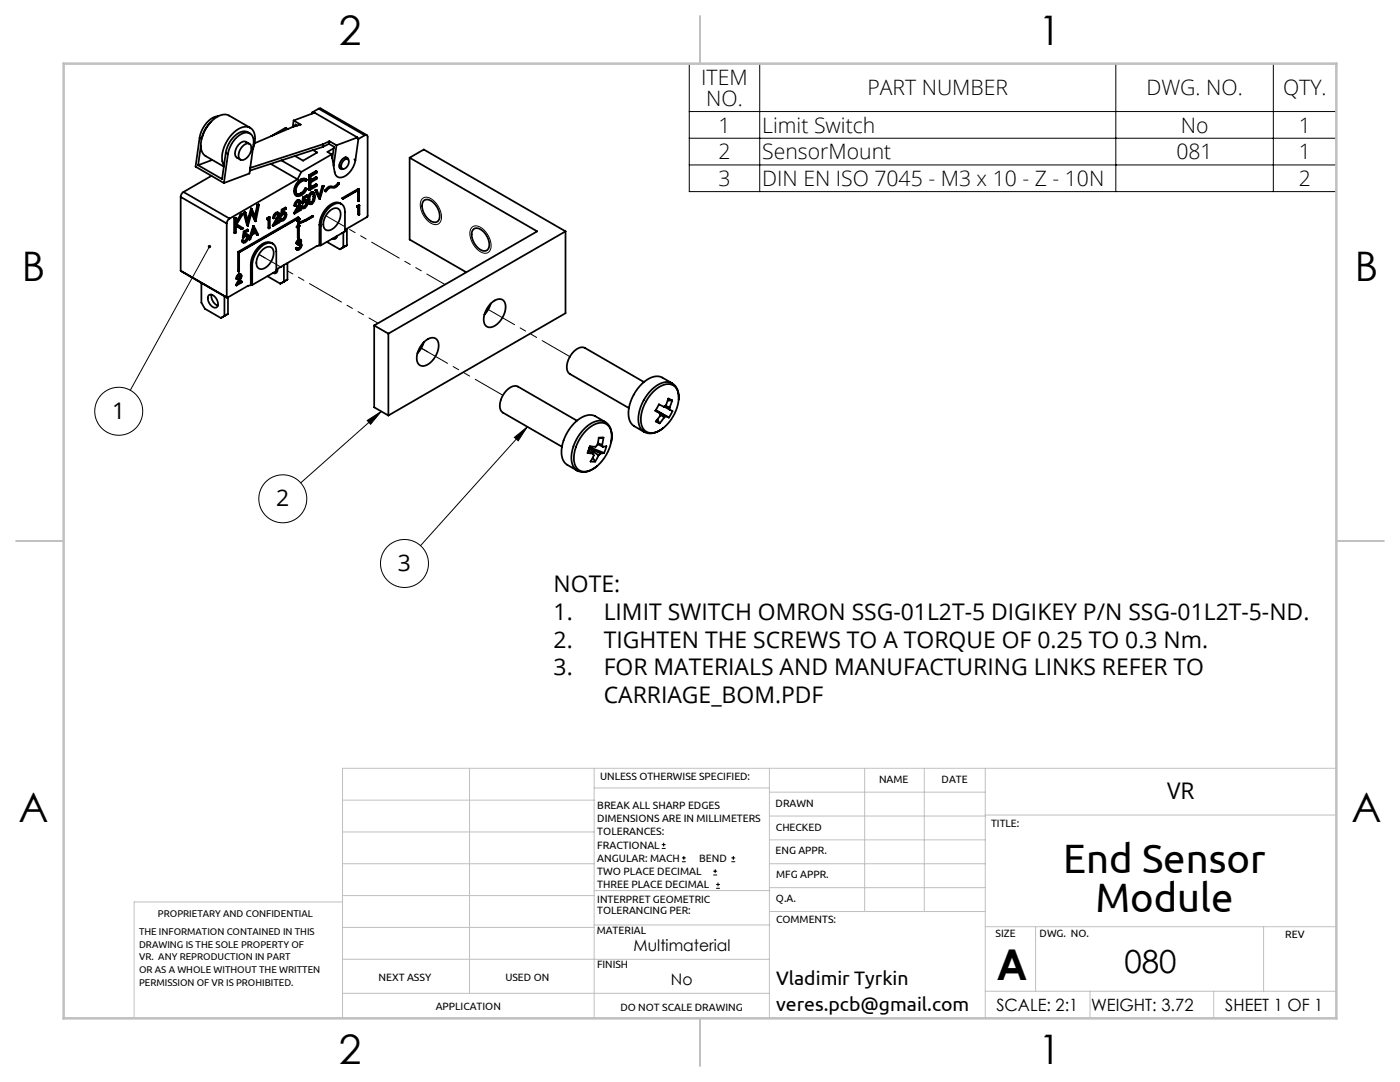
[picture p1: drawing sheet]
<svg xmlns="http://www.w3.org/2000/svg" width="279mm" height="216mm" viewBox="0 0 279 216" stroke-linecap="round" stroke-linejoin="round" font-family="sans-serif">
<g fill="none" stroke="#000" stroke-width=".2">
<path d="M137.6 12.7h129.1v25.5h-129.1zM151.6 12.7v25.5M222.7 12.7v25.5M254.1 12.7v25.5M84.3 39.6a1.89 1.89 0 0 1 2.5 .7 3.7 3.7 0 0 1 1 4.1 1.69 1.69 0 0 1-2.5-.4 3.7 3.7 0 0 1-1.1-4.3zM137.6 22.3h129.1M137.6 27.6h129.1M137.6 32.9h129.1M41.8 49.2l-15.8 28.7M94.2 45.3a1.89 1.89 0 0 1 2.5 .7 3.7 3.7 0 0 1 1 4.2 1.69 1.69 0 0 1-2.5-.5 3.7 3.7 0 0 1-1.1-4.3zM73.3 83.9l2.8-1.8-2.1 2.6zM76.1 82.1l-16.1 14.3"/>
<path d="M102.7 87.3l2.5-2.1-1.8 2.8zM105.2 85.2l-21.3 23.7M132.1 169.3h.7M132.1 168.5h.7M132.4 168.2v.7M136.1 171.9h.8M136.1 171.2h.8M136.5 170.8v.8M142.3 174.6h.8M142.3 173.8h.8M142.7 173.5v.7M142.9 177.3h.8"/>
<path d="M142.9 176.5h.8M143.3 176.1v.8M146 171.9h.7M146 171.2h.7M146.3 170.8v.8"/>
<circle cx="23.7" cy="82.1" r="4.8"/>
<circle cx="56.4" cy="99.5" r="4.8"/>
<circle cx="80.7" cy="112.4" r="4.8"/>
</g>
<g fill="none" stroke="#c0c0c0" stroke-width=".2">
<path d="M68.4 159.7h50.2M93.7 153.3v44.9M118.6 153.3v49.9M118.6 157.2h34.9M153.5 153.3v49.9M153.5 158.1h43.1M172.6 153.3v28.6M184.5 153.3v28.6M196.6 153.3v49.9M266.7 153.3h-198.3v49.9M68.4 178.7h50.2M68.4 172.4h50.2"/>
<path d="M68.4 166h50.2M68.4 180h-41.6v23.2M118.6 177.7h35.1M153.5 167.6h43.1M153.5 162.8h43.1M153.5 172.4h43.1M153.5 177.1h43.1M196.6 162.6h70.1M68.4 198.2h85.1M68.4 185.1h50.2M68.4 191.4h50.2M118.6 191.4h34.9"/>
<path d="M118.6 184.6h35.1M153.7 181.9h42.9M196.6 197.8h70.1M196.6 184.9h70.1M206.7 184.9v12.9M217.5 197.8v5.4M242.2 197.8v5.4M252.2 184.9v12.9"/>
</g>
<path d="M139.7 3.2v9.5M3.2 107.9h9.5M266.7 107.9h9.5M139.7 203.2v9.5" fill="none" stroke="#c0c0c0" stroke-width=".25"/>
<path d="M12.7 12.7h254v190.5h-254z" fill="none" stroke="#c0c0c0" stroke-width=".5"/>
<path d="M102.7 87.3l2.5-2.1-1.8 2.8zM73.3 83.9l2.8-1.8-2.1 2.6zM41.6 49a.34 .34 0 0 0 0 .5 .34 .34 0 0 0 .5-.1 .34 .34 0 0 0-.1-.5l-.2 .3 .2-.3z" fill="#000"/>
<g fill="none" stroke="#000" stroke-width=".35">
<path d="M36.1 39.3l9.1 5.3M36.1 39.3v14.7M36.6 38.3l-.4 .4-.1 .6M36.6 38.3l9.2 5.3M39.8 27.5l.4 .2M39.8 27.5l-.8 5.8 5.7 3.2M40.1 29.2l-.6 3.8M42 24.4l-1 1.3-.6 1.6M42.2 35.1l-5.6 3.2M42.4 31.9l-2.9 1.1M43.6 23.2a4.9 4.9 0 0 0-3.8 4.3M45.1 30.5l.4 .2"/>
<path d="M45.1 30.5l-.8 5.2-4.8-2.7M45.5 30.7a5.3 5.3 0 0 1 3.4-4.2 1.54 1.54 0 0 1 1.7 1.9l-.8 6.2-5.1 1.9M45.5 30.7l-.8 5.8M48.3 29.3l.3-.3a.89 .89 0 0 1 1.2-.3 .89 .89 0 0 1 .3 1.2 2.26 2.26 0 0 1-2 2 1.58 1.58 0 0 1 0-2.3zM49.8 28.7a1.44 1.44 0 0 0-2.4 .5 1.59 1.59 0 0 0 .6 2.7M49.9 26.6a2.18 2.18 0 0 0-3.1 .5l-.7 .9-.6 .9-.4 1.6M49.9 25.5l-4.2-2.4a2.85 2.85 0 0 0-3.2 .8 6.6 6.6 0 0 0-2.2 6.3l.6 .9 3.8 2.1M50.5 29.8a3.7 3.7 0 0 0-.5-4.2 2.8 2.8 0 0 0-3.3 .8 6.6 6.6 0 0 0-2.2 6.2l.2 .4M54 32.7l5.4 3.1M56.2 32l3.9 2.3M57.4 25.8l-.4-.3-2.9 1.7M58.6 24l1.4 .9-1.5 .4-7.7 3.3"/>
<path d="M58.6 24l4.2-1.5 8.5 4.9M58.6 24l-.2 1.3M58.7 38.1v.5l.3 .4M58.7 38.1l.1 .1M58.8 38.2l.1 .4 .3 .5M59 39l.2 .1M59.3 40l-.2 .1a.74 .74 0 0 0-.2 1M59.3 40l.2 .1M59.3 25.1l-.3-.3-.1 .4M59.4 35.8l-13.6 7.8M59.7 39.9l.2 .1M59.7 40h-.4"/>
<path d="M60 35.8a2.87 2.87 0 0 0-1.3 2.3M60 35.8l.2 .1M60 38.6l-.7 .1M60 38.6h.2M60.1 34.3l-.7 1.5M60.2 35.9a2.87 2.87 0 0 0-1.4 2.3M60.2 35.9a.85 .85 0 0 1 1.1 0l-.2 .3M60.5 39.4l-.2 1.2h.1M60.5 39.4l.1 .1M60.6 39.5l-.2 1.1M60.7 40l.1 .1M60.7 40h.1"/>
<path d="M60.9 37.6l-.9 1M60.9 37.6l.4 .1M60.9 36.1l.2 .1M60.9 37.6h.2M61 35.7l.2 .1M61 35.7a.87 .87 0 0 0-1 .1M61.1 36.2l-.2-.2a1.94 1.94 0 0 0-1.7 2.7l.6 .1 .4-.2M61.1 37.6l-.9 1M61.1 37.6l.2 .1M61.1 39.9l.2 .1M61.1 39.9l-.4 .1M61.3 37.7a1.98 1.98 0 0 1-2 1.4"/>
<path d="M61.3 39v.2l-.6 .4-.1 .6 .2-.1M61.3 39l-.1-.1-.7 .5M61.3 39l-.7 .5M61.5 39.9l.2 .7M61.5 39.9h.1M61.6 35v2.9h.2M61.6 35h.2M61.8 35v2.9M62.1 38.4l-.5 .7-.1 .8M62.1 38.4l.1 .1M62.2 38.5l-.4 .4-.2 1M62.2 38.5l.3-.1a1.5 1.5 0 0 1-.6 2.4l-.2-.2-.1-.7"/>
<path d="M62.3 22.4l.3 .2M62.3 22.4v.3M62.4 38.6l.2 .6M62.5 38.3l.1 .1M62.5 38.4h-.4M62.5 39.8l-.4 .6M62.5 39.8l.1 .1M62.5 29.9l.8 .5-2.8 1.7-1.6-1M62.6 39.2l-.1 .6M62.6 39.2l.1 .1M62.6 39.9l-.4 .6M62.7 39.3l-.1 .6"/>
<path d="M62.7 39.3l-.1-.5a.6 .6 0 0 0-.7 .1 .6 .6 0 0 0-.1 .6v.9l.2 .1h.2M62.9 38l.9 1.7M62.9 38h.1M63 38l.8 1.7M63.2 36.8l-.1-.1-1.1 .6M63.2 35.4l-.1-.1-1.1 .6M63.2 34.2l-.1-.1-1.5 .9M63.2 36.8v.3l-1.4 .8M63.2 34.2l-1.4 .8M63.2 34.2v.3l-1.2 .7v.9l1.2-.7M63.2 35.4v.3l-1.2 .7v1.1l1.2-.7M63.2 37.9l-.3 .1"/>
<path d="M63.2 37.9l-.2 .1M63.6 21.7l.4-.1 9.2 5.4M63.6 21.7l9.2 5.3M63.6 21.7l-1.3 .7M64.3 37.2l-.6 1.9M64.3 37.2h.1M64.4 29.3l-14.5 4.7M64.4 37.2l-.6 2.1-.6-1.4M64.5 28.8l-14.6 4.7M64.5 28.8l-.1 .5M64.6 37.1l-.3 .1M64.6 37.1l-.2 .1"/>
<path d="M64.6 37.1l-.8 2.6M64.9 38h.1M64.9 38l.1 .2M65 38v.2M65.7 28.7l.9 .6-.3 2.3M65.7 28.7l-1.3 .6M65.7 28.2l1.5 .8M65.7 28.2l-1.2 .6M65.7 28.2v.5M66.2 30.8l.6 3.5a1.24 1.24 0 0 0 .8 1.1 1.24 1.24 0 0 0 1.3-.3 4.7 4.7 0 0 0 2-3.2M66.2 30.8l-6.1 3.5M66.6 29.6l-1.3 .7 .9 .5"/>
<path d="M67.2 29l-.6 4.1M67.6 36.5h-.1a1.22 1.22 0 0 1-1.6 .7 1.44 1.44 0 0 0-1 .8M67.6 36.5a1.22 1.22 0 0 1-1.5 .8 1.44 1.44 0 0 0-1.1 .7M67.6 36.5v.2a1.22 1.22 0 0 1-1.5 .7 1.44 1.44 0 0 0-1.1 .8M67.7 33.3l.6 .4M68 33.5h-.2M68.3 39.5l.2 .2M68.3 39.5l.2 .1M68.5 39.6v.1M68.5 39.7l3.1-1.8v2.3M68.5 32.1a.58 .58 0 0 1 .8-.4 .58 .58 0 0 1 .3 .8 1.07 1.07 0 0 1-1.4 1.1l-.1-.7zM68.8 31.4l.6 .4"/>
<path d="M69 31.4l.1 .2M69.5 31.9v-.2a.67 .67 0 0 0-1.2 .1 1.33 1.33 0 0 0-.3 1.9h.5M70.7 31.8l.2 .1M71.3 27.4v.2l.2 .1M71.3 27.4l-4.1 1.6M71.4 38v2.1l.2 .1M71.5 27.7l-.6 4.2M71.6 37.8l-.1-.1-3.2 1.8M71.6 37.8l-3.1 1.8M71.6 37.8v2.4M72.8 27a.34 .34 0 0 1 .4 0 .34 .34 0 0 1 .2 .3v15.8l-4.6 2.9M72.8 27l-1.3 .7"/>
<path d="M81.7 31.5l25.5 14.7-32.5 18.7M81.7 31.5l2.9-1.7 28.3 16.4M81.7 31.5v16.3l11.4 6.5M36.1 54l9.2 5.4M36.1 54l9.1 5.3M40.2 56.5v3.9l.7 1.2 3.2 1.9 .7-.5M41.7 58.8a1.6 1.6 0 0 1 1.8 1.7 .71 .71 0 0 1-.4 .9 .71 .71 0 0 1-.9-.4 1.62 1.62 0 0 1-.5-2.2zM42.2 58.8a2.07 2.07 0 0 0 1.3 2.2M44.8 59.1v3.9M45.2 44.6v14.7M45.5 59.3v3.3l-.7 .4M45.8 43.6l-.4 .4-.2 .6"/>
<path d="M46.7 43.6v2.9h.2M46.7 43.6h.2M46.9 43.6v2.9M47.1 45l1.2 .7M47.1 43.5l-.4 .1M47.1 43.5l-.2 .1M47.1 45v1.4l-.2 .1M47.5 50.3v3.8l.2 .1M47.5 50.3h.2M47.6 54.7l.5 .1M47.6 54.7l-.2 .1a.6 .6 0 0 0-.2 .9M47.6 54.7l.2 .1"/>
<path d="M47.7 55.8l-.7 1.1 .2 .1M47.7 55.8l.1 .1M47.7 50.3v3.9M47.8 54.8l-.4 .3-.2 .6M47.8 54.8h.3l.1 .3-.7 1.5 .7-.4M47.8 55.9l-.6 1.1M47.9 55v.1M47.9 55.1l-.2 .7M47.9 55.1l.2 .1M48 42.8l-.9 1.5M48 42.8l.1 .1M48.1 55.2l-.3 .7"/>
<path d="M48.1 55.2l-.1-.3-.3 .1-.5 .7M48.1 42.9l-1 1.7v-1.1M48.2 48l.2 .3M48.2 48l.2 .1M48.2 56.2l-.1-.1-.4 .2M48.2 56.2v.2l-1 .6M48.4 48.3l.2 .1M48.5 42.7l-.2-.1-.3 .2M48.5 42.7l-.4 .2M48.5 42.7l-1.3 2 1.4 .9-.3 .1M48.6 48l.1 .2 .3-.1M48.6 48h-.4"/>
<path d="M48.6 48l-.2 .1M48.6 46.2l-.2 1.2 .2 .1M48.6 46.2l.2 .1M48.6 42.5l.7 2.5 .1 .1M48.6 42.5h.2M48.8 46.3l-.2 1.2M48.8 42.5l.6 2.6M48.8 48.1h-.2M48.8 48.1h.2M48.9 46.8l.2-.1 .3 .1M48.9 46.8h-.1M48.9 46.8l.1 .1"/>
<path d="M49 42.4l-.1-.1-.3 .2M49 42.4l-.2 .1M49 46.9h.5a1.06 1.06 0 0 1-1 1.5l-.1-.3M49.2 47l.1 .3M49.3 47.3l-.1 .4-.4 .4M49.3 47.3h.1M49.4 47.3l-.1 .4-.3 .4M49.4 47.3v-.2h-.3l-.5 .4M49.5 45.9v.2l-.6 .3-.1 .7 .2-.2M49.5 45.9l-.1-.1-.8 .4M49.5 45.9l-.7 .4M50 52.8v3.9l.3 .2"/>
<path d="M50 52.8l.3 .1M50.1 41.6l.2 .1M50.1 41.6l-.7 2.4M50.1 41.6l.1 .1M50.2 42.5l.8 1.7M50.2 41.7l-.7 2.6-.5-1.9M50.3 41.7h-.1M50.3 56.9l-.8 .1-4.1 2.4-.2-.1M50.3 52.9a4.8 4.8 0 0 1 3.4-4.4 1.41 1.41 0 0 1 1.4 1.7v3.9l-4.8 2.8M50.3 52.9v4M50.5 45.1l-.8 2.6 .1 .1M50.5 45.1l.2 .1"/>
<path d="M50.6 45.1h-.1M50.6 45.7l.3 .4M50.7 45.2l-.9 2.6M50.7 45.6l.3 .6-.7 .4zM50.7 45.2l.8 1.6-.1 .1M50.7 45.2h.1M50.9 46.1l-.5 .3M50.9 46.1l.1 .1M51 44.2l-.8-1.8-.8 2.7M51 46.4l.4 .5M51.3 40.9l-.4 2.2M51.3 40.9l.2 .1"/>
<path d="M51.4 46.9l-.3-.5-.8 .5-.3 .8-.2 .1M51.5 41l-.5 2.4-.7-1.7M51.7 40.8h-.1l-.3 .1M51.7 40.8l-.2 .2M51.7 40.8l-.7 3.4M52.2 50.1l.3-.3a1.15 1.15 0 0 1 1.2-.6 1.15 1.15 0 0 1 .9 1.1 3.5 3.5 0 0 1-2.4 3.4 1.14 1.14 0 0 1-1-1.6l.4-1.3zM53.4 55.1l2.5 1.5M53.4 43.5l-.1 .3h.1M53.4 43.5l.1 .1M53.4 43.8l.3-.1v1.9M53.5 43.6l-.1 .2M53.5 43.8v1.7l.2 .1"/>
<path d="M53.9 43.4l-.2-.1-.3 .2M53.9 43.4l-.4 .2M53.9 43.4v2.1l-.2 .1M54.4 48.6a1.91 1.91 0 0 0-2.5 .4 5.4 5.4 0 0 0-1.9 3.8M54.6 54.4h.1M55.1 42.4l-.2 .2a.74 .74 0 0 0-.3 1M55.1 42.4l.1 .1M55.1 43.7l.2 .1M55.1 43.7l-.7 1.3 .1 .1M55.1 54.1h.2M55.2 42.5l-.4 .4-.2 .7M55.2 42.5h.4l.2 .3-.9 1.8 .9-.5"/>
<path d="M55.3 43.8l-.8 1.3M55.4 53.6a.65 .65 0 0 1-.2 .8 .65 .65 0 0 1-.7 .1M55.4 42.7l.1 .2M55.4 42.4l.2 .1M55.4 42.4h-.3M55.5 42.9l-.4 .8M55.5 42.9h.1M55.6 42.9l-.3 .9M55.6 42.9l-.2-.2h-.2l-.6 .9M55.8 44.1h-.2l-.5 .3M55.8 44.1v.3l-1.3 .7M55.8 43.6l.2 .3"/>
<path d="M55.8 43.6l.2 .1M56 43.9l.2 .1M56.1 43.6l.2 .2h.2M56.1 43.6h-.3M56.1 43.6l-.1 .1M56.2 41.8l-.2 1.2 .2 .1M56.2 41.8l.2 .1M56.4 41.9l-.2 1.2M56.4 43.7h-.2M56.4 43.7l.1 .1M56.5 42.4l.1 .1M56.5 42.4l-.1 .1"/>
<path d="M56.6 42.5h.5a1.06 1.06 0 0 1-1 1.5l-.1-.3M56.7 52.9v3.3l-.8 .4M56.8 42.6l.1 .3M56.8 42.4l.2 .1M56.9 42.4h-.4M56.9 42.9l-.1 .4-.4 .4M56.9 42.9l.1 .1M57 43l-.1 .4-.4 .4M57 43v-.2l-.3-.1-.5 .4M57.1 41.5v.2l-.6 .4-.1 .6 .2-.2M57.1 41.5l-.1-.1-.8 .4M57.1 41.5l-.7 .4"/>
<path d="M57.4 52.5v3.3l-1.5 .8M59 49.5l.2 .3M59 49.5h.3M59 49.5l.2 .1M59.1 49.8l.2 .1M59.3 49.5l.1 .2 .3-.1M59.3 49.5l-.1 .1M59.3 45.4l-.1-.1 .2-.5 .5 .3-.3 .1v2.3M59.3 45.4l.3-.2v2.3M59.4 41.3l-.8 1.3h.2M59.4 41.3h.1M59.4 43.8l.2 .1"/>
<path d="M59.4 43.6v.2M59.4 45.3v2.1l.2 .1M59.4 44.5l.2 .2M59.4 44.5l.2 .1M59.5 40.1l-.4 .4-.2 .6M59.5 40.1l.4-.1 .1 .4-.8 1.8 .8-.5M59.5 48.6l.1 .3M59.5 48.6l.1 .1M59.5 41.3l-.7 1.3M59.5 49.5l-.2 .1M59.5 49.5l.2 .1M59.5 47.8l.5 .1"/>
<path d="M59.5 47.8l-.1 .1a.5 .5 0 0 0-.2 .7M59.5 47.8l.2 .1M59.6 43.9l-.3 .2M59.6 43.9v-.3l-11.9 6.8v3.8M59.6 44.6v.1M59.6 44.9l-.3 .5M59.6 48.9l.3-.1 .2 .2M59.6 48.7v.2M59.6 43.7h.3M59.6 43.4l-.1-.1-12 7M59.6 43.4l-11.9 6.9M59.6 43.4v.5l.3-.2"/>
<path d="M59.7 40.3v.1M59.7 47.9l-.5 .7M59.7 47.9l.4 .1-.1 .6h.1M59.7 40.4l-.3 .9M59.7 40.4l.1 .1M59.8 48.1h.1M59.8 48.8l.1 .1M59.8 40.5l-.3 .8M59.8 40.5l-.1-.3-.3 .1-.5 .8M59.9 48.1l-.4 .5M59.9 48.1l.1 .1M59.9 43.7l-.3 .5-.4-.2 .2-.2"/>
<path d="M59.9 48.9l-.4 .6M59.9 48.9l.2 .1M60 48.6h.1M60 48.2l-.4 .5M60 48.2l-.1-.2-.2 .1-.5 .5M60 41.7l-.1-.1-.6 .4M60 41.7v.2l-1.2 .7M60.1 49l-.4 .6M60.1 41.2l.2 .3M60.1 41.2l.1 .1M60.1 48.6a.87 .87 0 0 1-.8 1.2l-.1-.2M60.2 41.5l.2 .1"/>
<path d="M60.4 41.2l.2 .2 .2-.1M60.4 41.2h-.3M60.4 41.2l-.2 .1M60.6 41.2l-.2 .1M60.6 41.2l.2 .1M60.8 40.1l.5-.1a1.06 1.06 0 0 1-.9 1.6l-.2-.3M61 43.9l-1.6 .6M61 43.9h.1M61 40.2l.1 .2M61.1 43.9l-1.5 .7M61.1 40.4l-.1 .4-.4 .4M61.1 40.4l.2 .1"/>
<path d="M61.3 40.5l-.1 .4-.4 .4M61.3 40.5l-.1-.2-.2-.1-.6 .4M61.7 40.6l.2 .2M62.1 40.4h-.1M62.1 40.4l.1 .1M62.5 43.1l-.1-.1-1.4 .9M62.5 43.1l-1.4 .8M62.5 43.1l-1.4 .9-1.5 .7M63.8 44.9v3.9l.2 .2M63.8 44.9l.2 .1M64 45a4.8 4.8 0 0 1 3.4-4.5 1.41 1.41 0 0 1 1.4 1.8v3.9l-4.8 2.8M64 45v4"/>
<path d="M64 49l-.8 .1-8.1 4.8M65.2 48.3l2.6 1.5 .7-.5M65.5 42.3l.3-.3a1.15 1.15 0 0 1 1.3-.5 1.15 1.15 0 0 1 .9 1.1 3.5 3.5 0 0 1-2.5 3.4 1.14 1.14 0 0 1-.9-1.6l.4-1.3zM67 47.2l.2 .1M67.2 47.1a.59 .59 0 0 1-.9 .5M68.1 40.7a1.91 1.91 0 0 0-2.5 .4 5.4 5.4 0 0 0-1.8 3.8M68.3 46.5h.1M68.5 46.4v2.9M69.2 45.6v3.3l-.7 .4M71.3 41.1l-.1 .2 .2 .1M71.3 41.1l.2 .1M71.4 41.4l.2-.1v1.6"/>
<path d="M71.5 41.2l-.1 .2M71.5 41.3v1.5l.1 .1M71.7 41l-.1-.1-.3 .2M71.7 41l-.2 .2M71.7 41v1.8l-.1 .1M84.5 40.1a1.61 1.61 0 0 1 2.4 .7 2.82 2.82 0 0 1 .5 3.3 1.82 1.82 0 0 1-2.4-.9 2.79 2.79 0 0 1-.5-3.1zM94.4 45.8a1.6 1.6 0 0 1 2.4 .7 2.82 2.82 0 0 1 .5 3.4 1.82 1.82 0 0 1-2.4-1 2.79 2.79 0 0 1-.5-3.1zM112.9 46.2l-35.4 20.4M112.9 46.2v16.3l-35.4 20.4M74.7 64.9l2.8 1.7M74.7 64.9v16.4l2.8 1.6M77.5 66.6v16.3"/>
<path d="M84.6 68.3l-.6 1.3-.7 .9M84.6 68.2a1.73 1.73 0 0 1 2.6-.4 3.9 3.9 0 0 1-1.3 4.5 1.56 1.56 0 0 1-2.5 .2 4.1 4.1 0 0 1 1.2-4.3zM97.9 60.6l-.6 1.3-.6 .9M98 60.5a1.73 1.73 0 0 1 2.6-.4 3.9 3.9 0 0 1-1.3 4.5 1.56 1.56 0 0 1-2.5 .2 4.1 4.1 0 0 1 1.2-4.3zM128.5 76.2l-11.8-6.8a2.13 2.13 0 0 0-2.5 1 3.5 3.5 0 0 0-.7 4l12 7M130.5 78a3.4 3.4 0 0 1 4-1 4 4 0 0 1 .6 4.3 7.1 7.1 0 0 1-4.9 5.1 2.19 2.19 0 0 1-2.3-2.6 8.4 8.4 0 0 1 2.6-5.8zM134.1 76.5a3.2 3.2 0 0 1 1.3 3.2M134.1 76.5a3.3 3.3 0 0 0-3.5 .8 8.3 8.3 0 0 0-3.1 7.4 2.32 2.32 0 0 0 1 1.5M134.1 79.9l-.5 1.4M134.1 79.9l-.7-.4-.3 .9a.73 .73 0 0 1-.5 .7 .73 .73 0 0 1-.8-.3l-.3-.1-.7 1.3 1 .5M134.1 79.9h-.9M134.1 76.5l-1.9-1.2a3.2 3.2 0 0 0-3.6 .8 8.3 8.3 0 0 0-3.1 7.5 2.32 2.32 0 0 0 1.1 1.4l1.9 1.2"/>
<path d="M115.1 83.9l-11.7-6.8a2.03 2.03 0 0 0-2.4 .9 3.6 3.6 0 0 0-.9 4.1l12 7M117 85.8a3.5 3.5 0 0 1 4.1-1.2 3.8 3.8 0 0 1 .7 4.3 7.3 7.3 0 0 1-4.8 5.2 2.16 2.16 0 0 1-2.5-2.5 8.3 8.3 0 0 1 2.5-5.8zM117.4 89.9l1 .6M117.6 89.5l1.9 1.4M117.6 89.3l2.2 1.2M117.7 89.2l2.9 1.2M118.3 91.3l.5 .8M118.4 90.5l.1 .4-.7 1.2h1M119.3 88.6l1 .6M119.3 88.4l.9 .4M119.5 90.9l-.7 1.2M119.8 90.5l-.3 .4"/>
<path d="M120.2 88.8l.1 .4M120.3 89.2l.7-.2-.4 1.4M120.4 87.3l-.2 1.5M120.4 87.3h-.3a.47 .47 0 0 0-.5 .1 .47 .47 0 0 0-.2 .5 1.06 1.06 0 0 1-.4 1.1 1.06 1.06 0 0 1-1.1 .1l-.2-.1-.4 1.4 1.1 .1M120.4 87.3l-.9 .1M120.6 90.4l-.8 .1M120.7 84.2a3.6 3.6 0 0 1 1.3 4M120.8 84.2a3.4 3.4 0 0 0-3.7 .9 8.2 8.2 0 0 0-2.9 7.5 2.38 2.38 0 0 0 3.6 1.3l1.2-.8M120.8 84.2l-2-1.1a2.96 2.96 0 0 0-3.2 .5 8.2 8.2 0 0 0-3.4 7.8 2.24 2.24 0 0 0 1 1.4l2 1.1M130.8 81.9l1 .6M131.2 83.7l.4 .8M131.8 82.5v.4l-.9 1.2 .7 .4"/>
<path d="M131.8 82.7l.7 .6M132.3 85.4a3.4 3.4 0 0 1-3.8 .8M132.5 83.3l-.9 1.2M132.6 81.1l1 .7M132.8 81l.8 .3M132.9 83.1l-.4 .2M132.9 83.1l.6 .2M132.9 83.1l-2-1.2 2.6 1.4M133.6 81.3v.5M133.6 81.8l.6 .2-.7 1.3"/>
</g>
<path d="M65 43l23.8 13.8" fill="none" stroke="#000" stroke-width=".2" stroke-dasharray="6.3 1.3 1.3 1.3 1.3 1.3" stroke-dashoffset="2.1"/>
<path d="M52.9 51.5l-1.2-.7M66.3 59.2h.1M83.8 69.3l1.6 .9M83.8 69.3l16.6 9.6M97.2 61.6l16.5 9.6" fill="none" stroke="#000" stroke-width=".2" stroke-dasharray="6.3 1.3 1.3 1.3 1.3 1.3"/>
<path d="M66.3 59.2l9.2 5.3" fill="none" stroke="#000" stroke-width=".2" stroke-dasharray="6.3 1.3 1.3 1.3 1.3 1.3" stroke-dashoffset="4.3"/>
<path d="M51.7 50.8l14.6 8.4" fill="none" stroke="#000" stroke-width=".2" stroke-dasharray="6.3 1.3 1.3 1.3 1.3 1.3" stroke-dashoffset="1.1"/>
<text font-size="8.5" x="198.9" y="195.5">A</text>
<g font-size="8.2">
<text x="212.2" y="174.2">End Sensor</text>
<text x="218.6" y="182.1">Module</text>
</g>
<g font-size="8.1">
<text x="67.6" y="8.9">2</text>
<text x="207.3" y="8.9">1</text>
<text x="4.4" y="56.1">B</text>
<text x="270.4" y="56.1">B</text>
<text x="3.7" y="164.1">A</text>
<text x="269.7" y="164.1">A</text>
<text x="67.6" y="212.4">2</text>
<text x="207.3" y="212.4">1</text>
</g>
<text font-size="6.3" x="224.4" y="194.1">080</text>
<g font-size="4.6">
<text x="22.4" y="83.5">1</text>
<text x="55.1" y="101">2</text>
<text x="79.4" y="113.9">3</text>
<text x="110.5" y="118.2">NOTE:</text>
<text x="110.5" y="123.7">1.</text>
<text x="120.5" y="123.7">LIMIT SWITCH OMRON SSG-01L2T-5 DIGIKEY P/N SSG-01L2T-5-ND.</text>
<text x="110.5" y="129.2">2.</text>
<text x="120.5" y="129.2">TIGHTEN THE SCREWS TO A TORQUE OF 0.25 TO 0.3 Nm.</text>
<text x="110.5" y="134.7">3.</text>
<text x="120.5" y="134.7">FOR MATERIALS AND MANUFACTURING LINKS REFER TO</text>
<text x="120.5" y="140.2">CARRIAGE_BOM.PDF</text>
<text x="232.9" y="159.4">VR</text>
</g>
<g font-size="4.2">
<text x="140" y="16.9">ITEM</text>
<text x="140.9" y="21.2">NO.</text>
<text x="173.1" y="19">PART NUMBER</text>
<text x="228.8" y="19">DWG. NO.</text>
<text x="256.1" y="19">QTY.</text>
<text x="143.4" y="26.5">1</text>
<text x="152.1" y="26.5">Limit Switch</text>
<text x="235.6" y="26.5">No</text>
<text x="259.2" y="26.5">1</text>
<text x="143.4" y="31.8">2</text>
<text x="152.1" y="31.8">SensorMount</text>
<text x="234.8" y="31.8">081</text>
<text x="259.2" y="31.8">1</text>
<text x="143.4" y="37.1">3</text>
<text x="152.1" y="37.1">DIN EN ISO 7045 - M3 x 10 - Z - 10N</text>
<text x="259.2" y="37.1">2</text>
</g>
<g font-size="3.9">
<text x="154.9" y="196.6">Vladimir Tyrkin</text>
<text x="154.9" y="201.6">veres.pcb@gmail.com</text>
</g>
<g font-size="3.4">
<text x="198.8" y="201.7">SCALE: 2:1</text>
<text x="217.7" y="201.8">WEIGHT: 3.72</text>
<text x="244.5" y="201.7">SHEET 1 OF 1</text>
</g>
<g font-size="3.2">
<text x="126.5" y="189.8">Multimaterial</text>
<text x="133.9" y="196.6">No</text>
</g>
<g font-size="2.1">
<text x="119.8" y="155.6">UNLESS OTHERWISE SPECIFIED:</text>
<text x="119.2" y="161.4">BREAK ALL SHARP EDGES</text>
<text x="154.8" y="161">DRAWN</text>
<text x="175.4" y="156.2">NAME</text>
<text x="187.9" y="156.2">DATE</text>
<text x="119.2" y="164">DIMENSIONS ARE IN MILLIMETERS</text>
<text x="119.2" y="166.7">TOLERANCES:</text>
<text x="154.9" y="165.8">CHECKED</text>
<text x="197.8" y="165">TITLE:</text>
<text x="119.2" y="169.3">FRACTIONAL</text>
<text x="119.2" y="172">ANGULAR: MACH</text>
<text x="139.5" y="172">BEND</text>
<text x="154.8" y="170.5">ENG APPR.</text>
<text x="119.2" y="174.6">TWO PLACE DECIMAL</text>
<text x="119.2" y="177.3">THREE PLACE DECIMAL</text>
<text x="154.9" y="180">Q.A.</text>
<text x="154.9" y="175.2">MFG APPR.</text>
<text x="119.2" y="180.2">INTERPRET GEOMETRIC</text>
<text x="119.2" y="182.3">TOLERANCING PER:</text>
<text x="154.9" y="184.2">COMMENTS:</text>
<text x="119.1" y="186.3">MATERIAL</text>
<text x="198.7" y="187">SIZE</text>
<text x="207.5" y="187">DWG. NO.</text>
<text x="256.5" y="187.1">REV</text>
<text x="75.5" y="195.8">NEXT ASSY</text>
<text x="100.9" y="195.7">USED ON</text>
<text x="119.1" y="193.1">FINISH</text>
<text x="86.9" y="201.6">APPLICATION</text>
<text x="123.8" y="201.6">DO NOT SCALE DRAWING</text>
</g>
<g font-size="2">
<text x="31.5" y="183">PROPRIETARY AND CONFIDENTIAL</text>
<text x="27.8" y="186.6">THE INFORMATION CONTAINED IN THIS</text>
<text x="27.8" y="189.1">DRAWING IS THE SOLE PROPERTY OF</text>
<text x="27.8" y="191.6">VR. ANY REPRODUCTION IN PART</text>
<text x="27.8" y="194.2">OR AS A WHOLE WITHOUT THE WRITTEN</text>
<text x="27.8" y="196.7">PERMISSION OF VR IS PROHIBITED.</text>
</g>
</svg>
